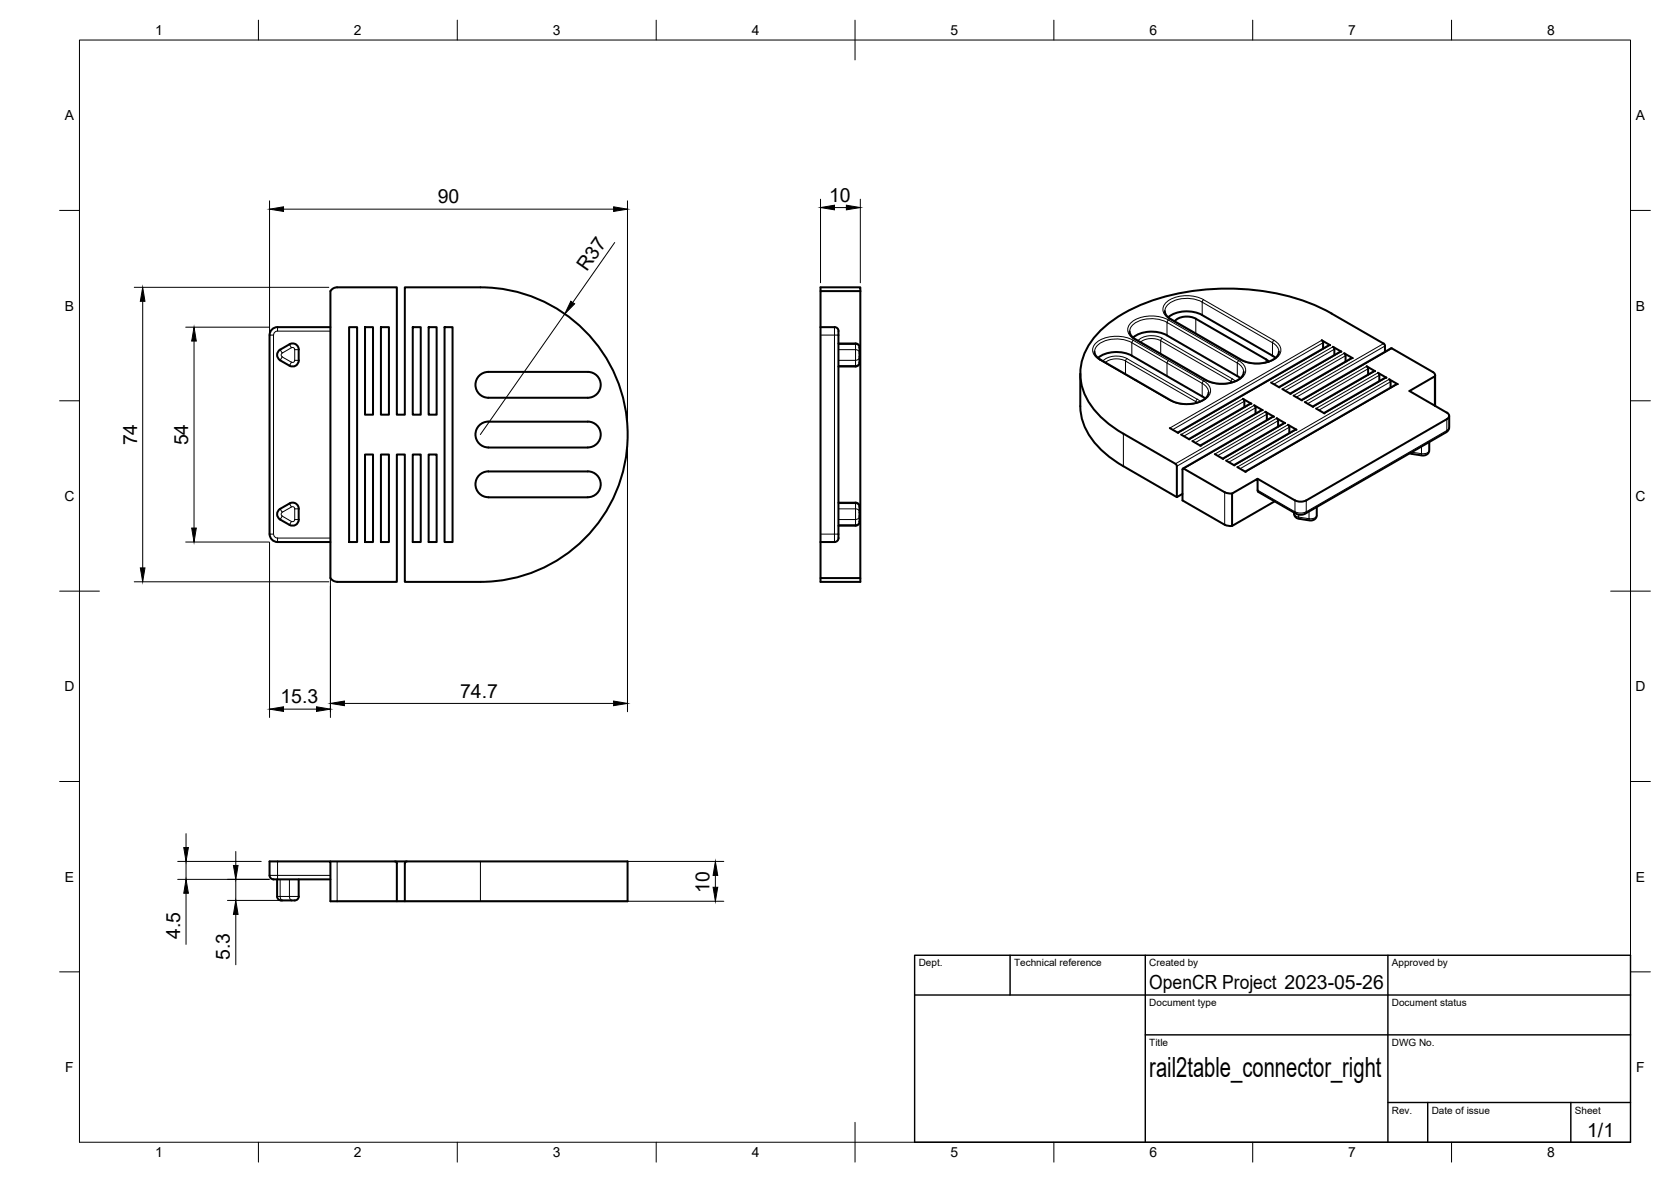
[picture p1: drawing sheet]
<svg xmlns="http://www.w3.org/2000/svg" width="420mm" height="297mm" viewBox="0 0 420 297" stroke-linecap="round" stroke-linejoin="round" font-family="sans-serif">
<!-- layer: Visible Narrow -->
<g fill="none" stroke="#000" stroke-width=".25">
<path d="M302.3 75.9a8.1 8.1 0 0 0-8.7 .7l-.6 1-.1 .6M302.3 75.9l17.7 10.2M302.3 75.9v3.3M302.6 75.3l17.7 10.2M302.6 75.3l-.3 .6M302.6 75.3a9.1 9.1 0 0 0-9.1 .5 2.49 2.49 0 0 0-1.1 2.4 2.49 2.49 0 0 0 1.8 2M67.8 84.2h1v50h-1M69.8 82.2v1h13.3M69.8 83.2a1.01 1.01 0 0 0-1 1M70.4 90.6l.6-.9 2.3 1.3M71 88.7l-.3 .5 .3 .5M72.8 86.5l.5 .9-2.3 1.3-.6-.8"/>
<path d="M73.3 91l-.5 .9M73.3 87.4h.5l.3 .5M74.1 87.9h1M74.1 87.9v2.7h1M74.1 90.5l-.3 .5h-.5M206.3 84.2h3.5M209.8 84.2h1M209.8 82.2v2M209.8 84.2v50M210.8 90.6h4.3M210.8 91.9h4.3M210.8 87.9h4.3"/>
<path d="M210.8 86.5h4.3M215.1 86.3v1.6M215.1 91.9v.2M215.1 87.9v2.7M215.1 90.6v1.3M215.1 86.5a.94 .94 0 0 1 1 .9M215.1 87.9a.94 .94 0 0 1 1 .8M216.1 91a.94 .94 0 0 1-1 .9M216.1 89.7a.94 .94 0 0 1-1 .8M276.5 90.4l17.6 10.2M277.3 90.7a5.4 5.4 0 0 1 6.1-.6l17.6 10.2M283 90.7l17.7 10.2"/>
<path d="M283 90.7v3.3M283 90.7a4.9 4.9 0 0 0-5.1 .4M283.4 90.1l-.4 .6M284.6 89.4v-3.3l17.7 10.2M284.9 85.5l17.7 10.2M285 85.5l-.4 .6a8.1 8.1 0 0 0-8.7 .7l-.6 1-.1 .6M285 85.5a9.1 9.1 0 0 0-9.2 .5 2.45 2.45 0 0 0-1 2.5 2.45 2.45 0 0 0 1.9 1.9M285.3 85.3l17.7 10.2h.2M285.6 85.3h-.3M285.6 95.5h-.3M291.8 85.6l17.7 10.2M291.8 85.6v3.3"/>
<path d="M291.8 85.6a4.9 4.9 0 0 0-5 .4M292.2 85l17.7 10.2M292.2 85l-.4 .6M292.2 85a5.4 5.4 0 0 0-6.1 .6M293.4 84.3v-3.3l17.7 10.2v3.3M293.8 80.4a9.1 9.1 0 0 0-9.2 .5 2.49 2.49 0 0 0-1 2.4 2.49 2.49 0 0 0 1.7 2M293.8 80.4l17.7 10.2M293.8 80.4l-.3 .6a8.1 8.1 0 0 0-8.8 .7l-.6 1v.6M293.8 90.6l-.3 .6-.1 3.3M294.1 80.2l17.7 10.2M294.4 80.2h-.3M300.7 80.1v3.7"/>
<path d="M302.3 96.3l1.2 1.1 .4 1.2M302.3 96.3v3.3M302.6 95.7l-.3 .6M302.6 95.7a2.58 2.58 0 0 1 1.8 2.5 2.58 2.58 0 0 1-1.8 2.4 9.4 9.4 0 0 1-8.4 0M309.5 95.8v.4M309.5 95.8l.4 .3M309.9 95.2l.7 .6M309.9 95.2l-.4 .6M311.1 91.2l1.2 1 .4 1.3M311.5 90.6a2.58 2.58 0 0 1 1.7 2.5 2.58 2.58 0 0 1-1.7 2.4 9.4 9.4 0 0 1-8.5 0M311.5 90.6l-.4 .6M318.4 90.3v.8"/>
<path d="M320 86.1l1.1 1 .5 1.3M320 86.1v3.3M320.3 85.5a2.58 2.58 0 0 1 1.8 2.5 2.58 2.58 0 0 1-1.8 2.4 9.4 9.4 0 0 1-8.5 0h.3M320.3 85.5l-.3 .6M332.3 85.5l-38.2 22.1M332.7 86.1l-37.8 21.9M334.5 86.7l-38.2 22.1M335.2 87.2l-15.6 8.9M335.5 87.8l-15.2 8.7M337.3 88.4l-15.6 9M338 88.8l-15.6 9M338.3 89.4l-15.2 8.8"/>
<path d="M340.1 90l-15.6 9M343.6 92.1l-15.5 8.9M344 92.7l-15.2 8.8M345.8 93.3l-15.6 9M346.5 93.7l-15.6 9M346.8 94.3l-15.2 8.8M347.9 86.3l-22.7 13.1M348.2 87l-22.2 12.8M348.6 94.9l-15.6 9M349.3 95.3l-38.2 22.1M349.7 95.9l-37.9 21.9M350 87.6l-22.6 13"/>
<path d="M351.4 96.5l-38.2 22.1M282.5 109v8.2M294.4 100.6h-.3M300.7 100.9v.4M300.7 100.9l.3 .3M301 100.3l-.3 .6M301.1 100.3l.7 .6M312.5 100.2l-15.5 9M312.9 100.8l-15.2 8.8M314.6 101.5l-15.5 8.9M315.4 101.9l-15.6 8.9M315.7 102.5l-15.2 8.8"/>
<path d="M317.5 103.1l-15.6 9M318.2 103.5l-22.6 13.1M318.5 104.1l-22.6 13.1M320.3 104.7l-22.6 13.1M321 105.1l-15.5 9M321.4 105.7l-15.2 8.8M323.1 106.3l-15.5 9M323.8 106.8l-15.5 8.9M324.2 107.4l-15.2 8.7M326 108l-15.6 9M354.9 113.7v.3M354.9 113.6l2.5 .4"/>
<path d="M357.4 112.2v1.8M357.4 114l.1 .4M359.4 113.1a1.57 1.57 0 0 1-2 .9M363.8 108.2l-35.4 20.4M363.8 105.3v2.9M363.8 108.2l-.2 .4M364.4 107.4l-.2 .4-.4 .4M68.8 134.2a1.01 1.01 0 0 0 1 1M69.8 135.2v1M69.8 135.2h13.3M71 129.7l2.3 1.3-.5 .9M71 129.7l-.6 .9"/>
<path d="M71 128.8l-.3 .4 .3 .5M72.8 126.5l.5 .9-2.3 1.3-.6-.8M73.3 127.4h.5l.3 .5M74.1 127.9h1M74.1 130.6h1M74.1 127.9v2.7M74.1 130.6l-.3 .4h-.5M206.3 134.2h3.5M209.8 134.2h1M209.8 134.2v2M210.8 126.5h4.3a.94 .94 0 0 1 1 .9M210.8 130.6h4.3"/>
<path d="M210.8 131.9h4.3M210.8 127.9h4.3M215.1 126.3v1.6M215.1 131.9v.2M215.1 127.9v2.7M215.1 130.6v1.3M215.1 127.9a.94 .94 0 0 1 1 .8M216.1 131a.94 .94 0 0 1-1 .9M216.1 129.7a.94 .94 0 0 1-1 .8M307.9 123.7v8.2M316.2 123.2l9.4 5.4v-2.8M325.4 129.1a1.16 1.16 0 0 0 1.1 .8"/>
<path d="M326.5 129.9l2.6 .5M326.5 129.3v.6M326.6 130v.4M328.4 125.8v2.8M328.4 128.6l-.2 .5M328.4 128.6l-1.4 .3-1.4-.3 .2 .5M329.1 128.6v1.8M329.2 130.4l.1 .4M331.1 129.5a1.57 1.57 0 0 1-1.9 .8M67.8 220h2M69.8 220v1M69.8 220h13.3"/>
<path d="M69.8 216.5v3.5M84.8 216.5v10M120.8 216.5v10M69.7 225.3h.7M70.4 225.3h2.4M70.4 221v4.3M70.5 225.3a.9 .9 0 0 0 .5 1M72.8 225.3h2.3M72.8 221v4.3M72.8 225.3a.9 .9 0 0 0 .5 1"/>
</g>
<!-- layer: Visible -->
<g fill="none" stroke="#000" stroke-width=".51">
<path d="M83.3 72.8l.7-.4 .8-.2h15v32h2v-32h19a37 37 0 0 1 37 37 37 37 0 0 1-37 37h-19v-32h-2v32h-15l-.8-.2-.9-.7v-72.1zM206.3 73.2v-1h10v1M216.3 73.2h-10v9M216.3 73.2v72.1h-10v-9.1M292.9 78.2l.4 1.1 .9 .8 18.7 10.7 2.7 .5 3-.3 1.1-.4 1.2-.8 .5-.7 .2-.7M302.3 79.2a8.2 8.2 0 0 0-8.5 .5M302.3 79.2l18.4 10.7M67.8 84.2v50M70.5 87.8a1.56 1.56 0 0 0 0 2.7M72.8 86.5l-2.4 1.4M72.8 86.5a1.56 1.56 0 0 1 2.3 1.4v2.7M75.1 90.5a1.56 1.56 0 0 1-2.3 1.4l-2.4-1.3"/>
<path d="M83.1 82.2h-13.3a2 2 0 0 0-2 2M87.8 82.2h2v54h-2zM91.8 82.2h2v22h-2zM95.8 82.2h2v22h-2zM103.8 82.2h2v22h-2zM107.8 82.2h2v22h-2zM111.8 82.2h2v54h-2zM122.8 93.5h25a3.2 3.2 0 0 1 3.2 3.2 3.2 3.2 0 0 1-3.2 3.3h-25M122.8 93.5a3.2 3.2 0 0 0-3.3 3.2 3.2 3.2 0 0 0 3.3 3.3M206.3 82.2v54M206.3 82.2h3.5a1.39 1.39 0 0 1 1 1.8v50.5a1.43 1.43 0 0 1-1 1.7h-3.5M210.8 86.3h4.3a.97 .97 0 0 1 1 1v2.2a3.1 3.1 0 0 1-.3 2.3l-.7 .3h-4.3"/>
<path d="M271.6 93.9v8.2a16.1 16.1 0 0 0 6.8 12.3l4.1 2.8 13.4 7.7 1.4-.8M275.2 88.4l.2 .8 1 1 18.9 10.9 2.9 .5 2.6-.3 1.2-.5 1-.6 .6-.7 .3-.9M284 83.3l.4 1 1.1 .9 17.8 10.4 1.1 .4 2.2 .4h1.5l1.8-.3 1.1-.5 1-.7 .5-.6 .2-.8M284.6 89.4l17.7 10.2M284.6 89.4a8.2 8.2 0 0 0-8.5 .5M284.9 84.8a8.2 8.2 0 0 1 8.5-.5l17.7 10.2M300.7 80.1l17.7 10.2 .6 .6M300.7 80.1a4.7 4.7 0 0 0-5.3 .6M302.3 99.6l.7 .5M311.1 94.5l.8 .5M319.6 96.1l2.1 1.3M322.4 97.8l2.1 1.2"/>
<path d="M325.2 99.4l2.2 1.2M332.7 86.1v1.5M332.7 86.1l-.4-.6 2.2 1.2h-.3M334.2 86.7l-38.1 22M335.2 87.2l2.1 1.2M335.2 87.2l.3 .6v1.4M337 88.3l.3 .1M337 88.4l-15.4 8.9M338.3 89.4v1.5M338.4 89.4l-.4-.6 2.1 1.2h-.2M339.9 90l-15.5 8.9M343.6 92.1l2.2 1.2"/>
<path d="M343.7 92l.3 .7v1.4M345.5 93.3l-15.4 8.9M345.5 93.2l.3 .1M346.8 94.3v1.5M346.8 94.3l-.3-.6 2.1 1.2h-.2M347.9 86.3l-13.1-7.5a56.6 56.6 0 0 0-34.7-5.7 44.8 44.8 0 0 0-21.4 8.2 16.2 16.2 0 0 0-7 13.4 16.7 16.7 0 0 0 7 11.8l3.8 2.5 13.2 7.7 .2 .5v7.7M347.9 86.3l.4 .6-.1 1.5M348.3 94.9l-15.4 8.9M349.8 87.5l-22.6 13M349.8 87.5l10.5 6a.88 .88 0 0 1 .5 1.1M351.2 96.5l-38.1 22M351.2 96.5h.2l-2.1-1.2 .4 .6v1.5"/>
<path d="M360.8 94.3v7.7M91.8 114.2h2v22h-2zM95.8 114.2h2v22h-2zM103.8 114.2h2v22h-2zM107.8 114.2h2v22h-2zM122.8 118.5h25M122.8 106h25M122.8 105.9a3.2 3.2 0 0 0-3.3 3.3 3.2 3.2 0 0 0 3.3 3.2M122.8 118.5a3.2 3.2 0 0 0-3.3 3.2 3.2 3.2 0 0 0 3.3 3.3M147.8 118.5a3.2 3.2 0 0 1 3.2 3.2 3.2 3.2 0 0 1-3.2 3.3h-25M147.8 105.9a3.2 3.2 0 0 1 3.2 3.3 3.2 3.2 0 0 1-3.2 3.2l-25 .1M294.1 107.6l2.2 1.2"/>
<path d="M297 109.2l2.1 1.2M297.7 117.8l10.2 5.9 .7 .2 1.2 .1M297.7 117.8h-.3l-.1 .2v7.8l10.6 6.1 .7 .2 1.2 .1M299.8 110.8l2.1 1.3M305.5 114.1l2.1 1.2M308.3 115.7l2.1 1.3M311.1 117.4l2.1 1.2M312.5 100.2l2.1 1.3M312.5 100.2l.4 .6M312.9 100.8v1.5M314.4 101.4l-15.5 8.9M314.4 101.4h.3"/>
<path d="M315.7 102.5v1.4M315.7 102.5l-.3-.7 2.1 1.3-.3-.1M317.2 103.1l-15.4 8.9M320.1 104.7l-22.7 13.1M320.1 104.7h.2l-2.1-1.2 .3 .6v1.5M322.9 106.3l-15.5 9M322.9 106.3h.2M323.1 106.3l-2.1-1.2 .4 .6v1.5M324.2 107.4v1.4M324.2 107.4l-.3-.6 2.1 1.2h-.3l-15.4 8.9M328.1 101l2.1 1.3M330.9 102.7l2.1 1.2"/>
<path d="M359.4 111.1v2.2l-.6 .9-1 .3-3.3-.6M360.8 102v-7.4l-6.4 3.7 9.4 5.4M363.8 105.3l-35.4 20.5M363.8 103.7a.86 .86 0 0 1 .6 .8 .86 .86 0 0 1-.6 .8M364.4 104.5v3.2l-.7 .9-35.8 20.6-.9 .2-1.1-.3-9.5-5.5-.2-.4M67.8 134.2a2 2 0 0 0 2 2h13.3M70.1 128.1l2.7-1.6a1.56 1.56 0 0 1 2.3 1.4v2.7a1.56 1.56 0 0 1-2.3 1.3l-2.3-1.3a1.56 1.56 0 0 1-.4-2.5zM210.8 126.3h4.3M215.1 126.3a1.01 1.01 0 0 1 1 1M216.1 127.3v2.2a3.1 3.1 0 0 1-.3 2.3l-.7 .3h-4.3M316.2 123.2v-2.9l-6.4 3.7v8.2l10.7-6.2M316.2 120.3l9.4 5.5"/>
<path d="M325.6 125.7l1.4 .4 1.4-.4M331.1 127.4l-.1 2.5-.3 .5-.6 .3-.8 .1-3.1-.6-.7-.6-.1-.8M206.3 145.3v.9h10v-.9M83.1 216.5h74.7v10h-74.7v-10h-15.3v3.5a1.42 1.42 0 0 0 1.7 1h13.6M99.3 216.5l.4 .2 .1 .3M99.8 217v9.5M102.3 216.5l-.4 .2-.1 .3v9.5M69.7 221v4.3a1.06 1.06 0 0 0 1.3 1h2.3a1.76 1.76 0 0 0 1.7-.6l.1-4.7"/>
</g>
<!-- layer: BORDER -->
<g fill="none" stroke="#000" stroke-width=".25">
<path d="M20 10.1h390v276.9h-390zM65 5.1v5M115 5.1v5M165 5.1v5M215 5.1v10M265 5.1v5M315 5.1v5M365 5.1v5M15 52.9h5M410 52.9h5M15 100.7h5M410 100.7h5"/>
<path d="M15 148.6h10M405 148.6h10M15 196.4h5M410 196.4h5M15 244.2h5M410 244.2h5M65 287v5M115 287v5M165 287v5M215 282.1v9.9M265 287v5M315 287v5"/>
<path d="M365 287v5"/>
</g>
<!-- layer: TITLEBLOCK -->
<path d="M230 240.1h180v46.9h-180zM230 250h180M254 240.1v9.9M288 240.1v46.9M349 240.1v46.9M288 260.1h122M349 277.1h61M359 277.1v9.9M395 277.1v9.9" fill="none" stroke="#000" stroke-width=".36"/>
<!-- layer: FD_Dimensions -->
<g fill="none" stroke="#000" stroke-width=".25">
<path d="M67.8 50.5v81.6M71.3 52.6h83M157.8 50.5v56.6M206.3 50.1v21M209.8 52.2h3M216.3 50.1v21M33.8 72.2h48.9M35.9 75.7v67M142 78.9l-21.2 30.3M154.6 60.9l-10.6 15.1M46.7 82.2h21M48.8 85.7v47"/>
<path d="M157.8 111.3v67.6M46.7 136.2h21M67.8 136.3v44M83.1 138.3v42M33.8 146.2h48.9M71.3 178.2h8.3M86.6 176.8h67.7M44.7 216.5h21M46.8 209.5v3.5M46.8 216.5v4.5M59.3 214v3.5M85.2 216.5h96.8"/>
<path d="M179.9 220v3M44.7 221h23M46.8 224.5v12.8M57.2 226.3h14.8M59.3 221v5.3M59.3 229.8v12.7M85.2 226.5h96.8"/>
</g>
<g fill="#000" stroke="#000" stroke-width=".25">
<path d="M67.8 52.6l3.5-.6v1.1zM154.3 52l3.5 .6-3.5 .5zM206.3 52.2l3.5-.6v1.1zM212.8 51.6l3.5 .6-3.5 .5zM35.9 72.2l.5 3.5h-1.1zM143.5 75.7l1 .7-2.5 2.5zM48.8 82.2l.6 3.5h-1.2zM48.2 132.7h1.2l-.6 3.5zM35.3 142.7h1.1l-.5 3.5zM67.8 178.2l3.5-.6v1.2zM79.6 177.6l3.5 .6-3.5 .6zM83.1 176.8l3.5-.6v1.1z"/>
<path d="M154.3 176.2l3.5 .6-3.5 .5zM46.2 213h1.2l-.6 3.5zM58.7 217.5h1.2l-.6 3.5zM179.9 216.5l.6 3.5h-1.2zM46.8 221l.6 3.5h-1.2zM59.3 226.3l.6 3.5h-1.2zM179.3 223h1.2l-.6 3.5z"/>
</g>
<text font-size="7" x="289" y="270.6">rail2table_connector_right</text>
<g font-size="4.9">
<text x="110.1" y="51.1">90</text>
<text x="208.4" y="50.7">10</text>
<text x="147.6" y="68.4" transform="rotate(-55 147.6 68.4)">R37</text>
<text x="34.5" y="111.9" transform="rotate(-90 34.5 111.9)">74</text>
<text x="47.3" y="111.9" transform="rotate(-90 47.3 111.9)">54</text>
<text x="70.5" y="176.7">15.3</text>
<text x="115.7" y="175.4">74.7</text>
<text x="178.4" y="224.4" transform="rotate(-90 178.4 224.4)">10</text>
<text x="45.3" y="236" transform="rotate(-90 45.3 236)">4.5</text>
<text x="57.8" y="241.3" transform="rotate(-90 57.8 241.3)">5.3</text>
<text x="289" y="248.5">OpenCR Project 2023-05-26</text>
<text x="399.1" y="285.7">1/1</text>
</g>
<g font-size="3.5">
<text x="39" y="8.8">1</text>
<text x="89" y="8.8">2</text>
<text x="139" y="8.8">3</text>
<text x="189" y="8.8">4</text>
<text x="239" y="8.8">5</text>
<text x="289" y="8.8">6</text>
<text x="339" y="8.8">7</text>
<text x="389" y="8.8">8</text>
<text x="16.3" y="30.2">A</text>
<text x="411.3" y="30.2">A</text>
<text x="16.3" y="78">B</text>
<text x="411.3" y="78">B</text>
<text x="16.2" y="125.9">C</text>
<text x="411.2" y="125.9">C</text>
<text x="16.2" y="173.7">D</text>
<text x="411.2" y="173.7">D</text>
<text x="16.3" y="221.6">E</text>
<text x="411.3" y="221.6">E</text>
<text x="16.4" y="269.4">F</text>
<text x="411.4" y="269.4">F</text>
<text x="39" y="290.8">1</text>
<text x="89" y="290.8">2</text>
<text x="139" y="290.8">3</text>
<text x="189" y="290.8">4</text>
<text x="239" y="290.8">5</text>
<text x="289" y="290.8">6</text>
<text x="339" y="290.8">7</text>
<text x="389" y="290.8">8</text>
</g>
<g font-size="2.5">
<text x="231" y="242.9">Dept.</text>
<text x="255" y="242.9">Technical reference</text>
<text x="289" y="242.9">Created by</text>
<text x="350" y="242.9">Approved by</text>
<text x="289" y="252.8">Document type</text>
<text x="350" y="252.8">Document status</text>
<text x="289" y="262.9">Title</text>
<text x="350" y="262.9">DWG No.</text>
<text x="350" y="279.9">Rev.</text>
<text x="360" y="279.9">Date of issue</text>
<text x="396" y="279.9">Sheet</text>
</g>
</svg>
